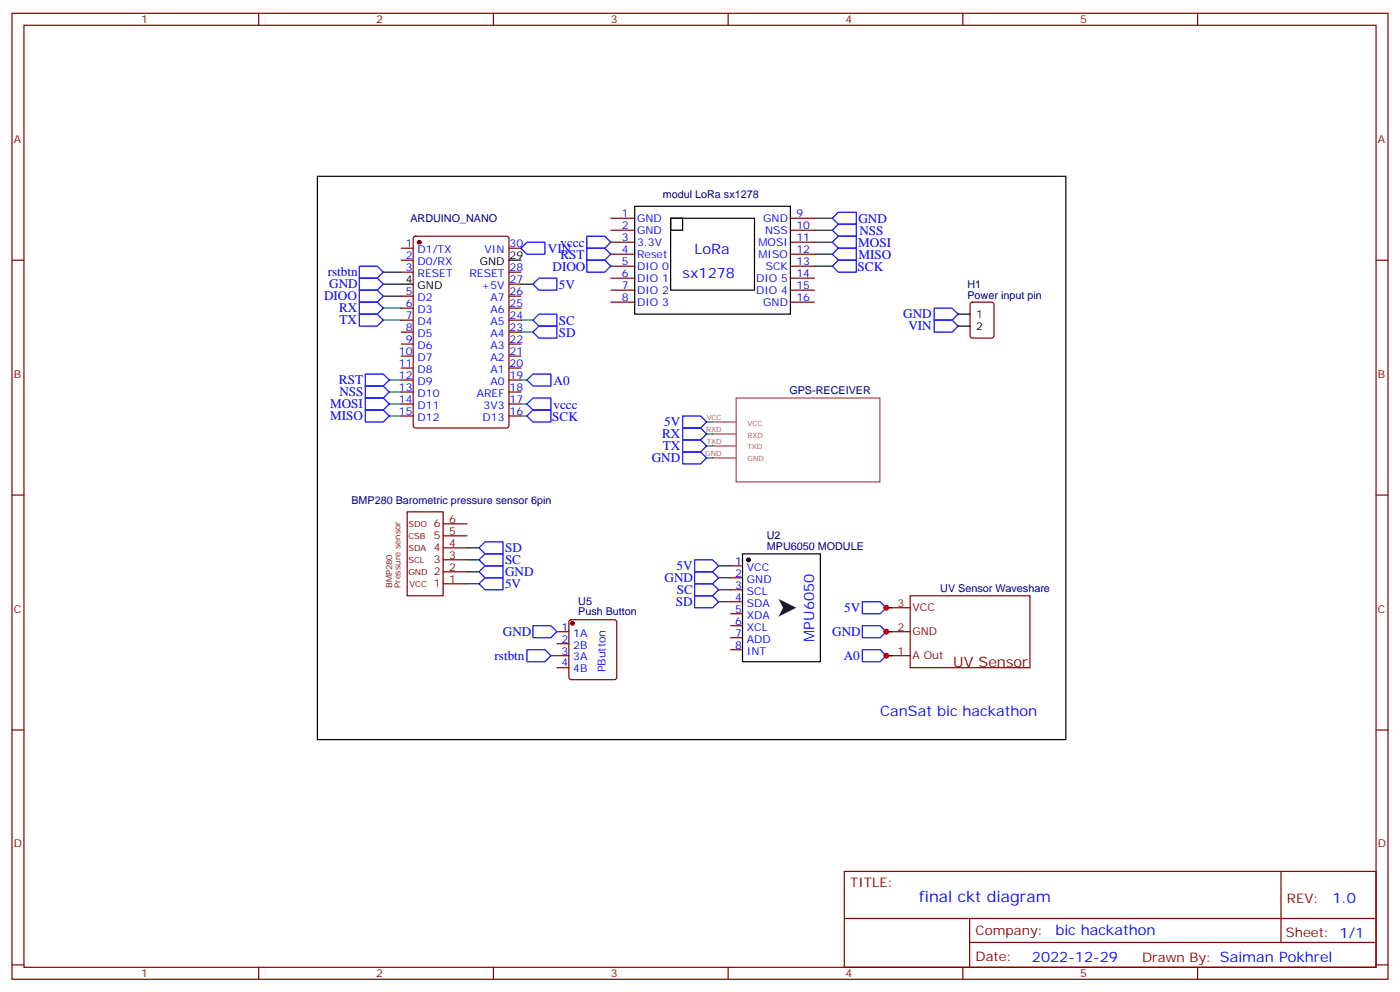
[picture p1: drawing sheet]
<svg xmlns="http://www.w3.org/2000/svg" width="412mm" height="292mm" viewBox="0 0 412 292" stroke-linecap="round" stroke-linejoin="round" font-family="sans-serif">
<g fill="none" stroke="#870000" stroke-width=".35">
<path d="M3.5 3.9h405.4v284.4h-405.4zM7.1 7.4h398.2v277.3h-398.2zM76.2 3.9v3.5M145.3 3.9v3.5M214.5 3.9v3.5M283.6 3.9v3.5M352.8 3.9v3.5M3.5 76.6h3.6M405.3 76.6h3.6M286 89.1l.5-.2h5.6l.7 .5v9.4l-.5 .7h-5.8l-.7-.4v-9.5zM3.5 145.7h3.6M405.3 145.7h3.6"/>
<path d="M164 185.9h3.6M164 189.5h3.6M164 193h3.6M164 196.5h3.6M167.8 182.6l.5-.2h12.7l.5 .2 .2 .5v16.3l-.3 .5-.4 .2h-12.7l-.5-.3-.2-.4v-16.3zM3.5 214.9h3.6M405.3 214.9h3.6M248.7 256.5h156.6v28.2h-156.6zM377.3 256.5v20.9M248.7 270.4h156.5M285.6 277.4h119.6M285.6 270.4v14.1"/>
<path d="M3.5 284h3.6M76.2 284.7v3.6M145.3 284.7v3.6M214.5 284.7v3.6M283.6 284.7v3.6M352.8 284.7v3.6M405.3 284h3.6"/>
</g>
<path d="M153.5 111.9h1.7M114.7 122.4h3.5M153.5 122.4h1.7M211.7 177.1h3.5M211.7 173.6h3.5M211.7 170.1h3.5M211.7 166.5h3.5" fill="none" stroke="#008700" stroke-width=".35"/>
<path d="M153.5 73.1l1.7-1.8h5.3v3.5h-5.3zM275.2 94.2h5.3l1.7 1.8-1.7 1.8h-5.3zM275.2 90.7h5.3l1.7 1.8-1.7 1.7h-5.3zM155.2 111.9l1.8-1.8h5.3v3.5h-5.3zM204.6 175.4h5.3l1.8 1.7-1.8 1.8h-5.3zM204.6 171.8h5.3l1.8 1.8-1.8 1.8h-5.3zM204.6 168.3h5.3l1.8 1.8-1.8 1.7h-5.3zM204.6 164.8h5.3l1.8 1.7-1.8 1.8h-5.3zM254 177.1h5.3l1.8 1.8-1.8 1.8h-5.3zM254 191.2h5.3l1.8 1.8-1.8 1.8h-5.3zM254 184.2h5.3l1.8 1.7-1.8 1.8h-5.3z" fill="none" stroke="#00f" stroke-width=".35"/>
<path d="M282.2 92.5h3.6M282.2 96h3.6" fill="none" stroke="#000" stroke-width=".35"/>
<circle cx="168.6" cy="183.5" r=".53" fill="#870000" stroke="#870000" stroke-width=".35"/>
<circle cx="220.5" cy="164.8" r=".53" fill="#870000" stroke="#000" stroke-width=".35"/>
<path d="M215.2 166.5h3.5M215.2 170.1h3.5M215.2 173.6h3.5M215.2 177.1h3.5M215.2 180.7h3.5M215.2 184.2h3.5M215.2 187.7h3.5M215.2 191.2h3.5" fill="none" stroke="#870000" stroke-width=".35"/>
<path d="M218.7 163h23v31.8h-23z" fill="none" stroke="#000" stroke-width=".35"/>
<path d="M229.3 176.2l5.3 2.7-5.3 2.6 1.3-2.6z" fill="#333"/>
<g fill="none" stroke="#008700" stroke-width=".35">
<path d="M239.9 78.4h5.3M239.9 71.3h5.3M239.9 74.8h5.3M239.9 67.8h5.3M239.9 64.2h5.3M112.9 87.2h5.3M112.9 83.6h5.3M112.9 90.7h5.3M112.9 94.2h5.3M112.9 80.1h5.3M153.5 83.6h3.5M153.5 94.2h3.5"/>
<path d="M153.5 97.8h3.5M114.7 111.9h3.5M114.7 118.9h3.5M114.7 115.4h3.5M153.5 118.9h1.7M208.1 127.7h1.8M208.1 131.3h1.8M208.1 134.8h1.8M208.1 124.2h1.8M137.6 171.8h3.5M137.6 168.3h3.5M137.6 164.8h3.5"/>
<path d="M137.6 161.3h3.5M261.1 178.9h1.7M162.3 193h1.7M261.1 193h1.7M261.1 185.9h1.7"/>
</g>
<g fill="none" stroke="#00f" stroke-width=".35">
<path d="M105.8 78.4h5.3l1.8 1.7-1.8 1.8h-5.3zM172.9 76.6h5.3l1.7 1.8-1.7 1.7h-5.3zM172.9 73.1h5.3l1.7 1.7-1.7 1.8h-5.3zM172.9 69.5h5.3l1.7 1.8-1.7 1.8h-5.3zM245.2 78.4l1.7-1.8h5.3v3.5h-5.3zM245.2 71.3l1.7-1.8h5.3v3.6h-5.3zM245.2 74.8l1.7-1.7h5.3v3.5h-5.3zM245.2 67.8l1.7-1.8h5.3v3.5h-5.3zM245.2 64.2l1.7-1.7h5.3v3.5h-5.3zM105.8 85.4h5.3l1.8 1.8-1.8 1.7h-5.3zM105.8 81.9h5.3l1.8 1.7-1.8 1.8h-5.3zM105.8 88.9h5.3l1.8 1.8-1.8 1.8h-5.3z"/>
<path d="M105.8 92.5h5.3l1.8 1.7-1.8 1.8h-5.3zM157 83.6l1.7-1.7h5.3v3.5h-5.3zM157 97.8l1.7-1.8h5.3v3.5h-5.3zM157 94.2l1.7-1.7h5.3v3.5h-5.3zM107.6 110.1h5.3l1.8 1.8-1.8 1.7h-5.3zM107.6 117.2h5.3l1.8 1.7-1.8 1.8h-5.3zM107.6 113.6h5.3l1.8 1.8-1.8 1.8h-5.3zM155.2 118.9l1.8-1.7h5.3v3.5h-5.3zM107.6 120.7h5.3l1.8 1.7-1.8 1.8h-5.3zM155.2 122.4l1.8-1.7h5.3v3.5h-5.3zM201.1 122.4h5.3l1.7 1.8-1.7 1.8h-5.3zM201.1 126h5.3l1.7 1.7-1.7 1.8h-5.3z"/>
<path d="M201.1 129.5h5.3l1.7 1.8-1.7 1.7h-5.3zM201.1 133h5.3l1.7 1.8-1.7 1.8h-5.3zM141.1 171.8l1.8-1.7h5.3v3.5h-5.3zM141.1 168.3l1.8-1.8h5.3v3.6h-5.3zM141.1 164.8l1.8-1.8h5.3v3.5h-5.3zM141.1 161.3l1.8-1.8h5.3v3.5h-5.3zM155.2 191.2h5.3l1.8 1.8-1.8 1.8h-5.3zM157 184.2h5.3l1.7 1.7-1.7 1.8h-5.3z"/>
</g>
<path d="M93.5 51.9h220.5v165.8h-220.5zM149.9 76.6h3.6M187 60.7h45.8v31.8h-45.8zM197.6 64.2h24.6v21.2h-24.6zM197.6 64.2h3.5v3.6h-3.5zM118.2 83.6h3.5" fill="none" stroke="#000" stroke-width=".35"/>
<g fill="none" stroke="#870000" stroke-width=".35">
<path d="M118.2 73.1h3.5M118.2 76.6h3.5M121.9 69.7l.5-.2h26.8l.7 .5v55.3l-.4 .6-27.1 .1-.6-.5-.1-55.3zM149.9 73.1h3.6M179.9 64.2h7.1M179.9 67.8h7.1M179.9 71.3h7.1M179.9 74.8h7.1M179.9 78.4h7.1M232.8 64.2h7.1M232.8 67.8h7.1M232.8 71.3h7.1"/>
<path d="M232.8 74.8h7.1M232.8 78.4h7.1M118.2 80.1h3.5M118.2 87.2h3.5M118.2 90.7h3.5M118.2 94.2h3.5M118.2 97.8h3.5M149.9 80.1h3.6M149.9 87.2h3.6M149.9 90.7h3.6M149.9 94.2h3.6M149.9 97.8h3.6"/>
<path d="M149.9 83.6h3.6M179.9 81.9h7.1M179.9 85.4h7.1M179.9 88.9h7.1M232.8 81.9h7.1M232.8 85.4h7.1M232.8 88.9h7.1M118.2 101.3h3.5M118.2 104.8h3.5M118.2 108.3h3.5M118.2 111.9h3.5M118.2 115.4h3.5"/>
<path d="M118.2 118.9h3.5M149.9 101.3h3.6M149.9 104.8h3.6M149.9 108.3h3.6M149.9 111.9h3.6M149.9 115.4h3.6M149.9 118.9h3.6M118.2 122.4h3.5M149.9 122.4h3.6M119.9 150.7h10.6v24.7h-10.6zM130.5 157.7h7.1M130.5 154.2h7.1"/>
<path d="M130.5 171.8h7.1M130.5 168.3h7.1M130.5 164.8h7.1M130.5 161.3h7.1M261.1 178.9h7M268.1 175.4h35.3v21.1h-35.3zM261.1 193h7M261.1 185.9h7"/>
</g>
<circle cx="123.5" cy="71.3" r=".53" fill="#870000" stroke="#870000" stroke-width=".35"/>
<path d="M216.8 117.2h42.4v24.7h-42.4zM209.9 127.7h6.9M209.9 131.3h6.9M209.9 134.8h6.9M209.9 124.2h6.9" fill="none" stroke="#a64a4a" stroke-width=".35"/>
<g fill="#c00">
<circle cx="261.1" cy="193" r=".88"/>
<circle cx="261.1" cy="185.9" r=".88"/>
<circle cx="261.1" cy="178.9" r=".88"/>
</g>
<text font-size="4.6" fill="#00f" x="270.8" y="265.5">final ckt diagram</text>
<g font-size="4.2" fill="#00f">
<text x="204.6" y="74.8">LoRa</text>
<text x="201.1" y="81.9">sx1278</text>
<text x="239.8" y="188.9" transform="rotate(-90 239.8 188.9)">MPU6050</text>
<text x="259.3" y="210.6">CanSat bic hackathon</text>
<text x="392.5" y="265.8">1.0</text>
<text x="310.9" y="275.3">bic hackathon</text>
<text x="304" y="283.1">2022-12-29</text>
</g>
<text font-size="4.2" fill="#800" x="280.8" y="196.4">UV Sensor</text>
<g font-size="3.9" fill="#00f">
<text x="252.8" y="65.6">GND</text>
<text x="253.1" y="69.1">NSS</text>
<text x="161.4" y="74.3">VIN</text>
<text x="165.1" y="76.1">RST</text>
<text x="165.1" y="72.6">vccc</text>
<text x="252.8" y="72.6">MOSI</text>
<text x="252.8" y="76.2">MISO</text>
<text x="96.6" y="81.4">rstbtn</text>
<text x="162.8" y="79.6">DIOO</text>
<text x="252.6" y="79.7">SCK</text>
<text x="95.5" y="88.4">DIOO</text>
<text x="97" y="84.9">GND</text>
<text x="164.6" y="85">5V</text>
<text x="99.9" y="92">RX</text>
<text x="100" y="95.5">TX</text>
<text x="164.6" y="95.6">SC</text>
<text x="266.1" y="93.7">GND</text>
<text x="164.6" y="99.1">SD</text>
<text x="267.6" y="97.3">VIN</text>
<text x="99.8" y="113.1">RST</text>
<text x="163.1" y="113.2">A0</text>
<text x="100" y="116.7">NSS</text>
<text x="97.2" y="120.2">MOSI</text>
<text x="97.2" y="123.7">MISO</text>
<text x="162.7" y="123.8">SCK</text>
<text x="163" y="120.3">vccc</text>
<text x="195.6" y="125.5">5V</text>
<text x="195" y="129">RX</text>
<text x="192" y="136.1">GND</text>
<text x="195.2" y="132.5">TX</text>
<text x="148.8" y="166.1">SC</text>
<text x="148.8" y="162.6">SD</text>
<text x="199.3" y="167.7">5V</text>
<text x="148.8" y="173.2">5V</text>
<text x="148.8" y="169.7">GND</text>
<text x="195.8" y="171.3">GND</text>
<text x="199.1" y="178.3">SD</text>
<text x="199.4" y="174.8">SC</text>
<text x="248.7" y="180.1">5V</text>
<text x="148.1" y="187.1">GND</text>
<text x="245.1" y="187.1">GND</text>
<text x="145.7" y="194.3">rstbtn</text>
<text x="248.6" y="194.3">A0</text>
</g>
<g font-size="3.9" fill="#800">
<text x="250.5" y="261.1">TITLE:</text>
<text x="379.1" y="265.8">REV:</text>
<text x="287.4" y="275.3">Company:</text>
<text x="378.7" y="275.9">Sheet: 1/1</text>
<text x="287.4" y="283">Date:</text>
<text x="336.4" y="283.1">Drawn By: Saiman Pokhrel</text>
</g>
<g font-size="3.2" fill="#800">
<text x="41.6" y="6.9">1</text>
<text x="110.8" y="6.9">2</text>
<text x="179.9" y="6.9">3</text>
<text x="249.1" y="6.9">4</text>
<text x="318.2" y="6.9">5</text>
<text x="4.1" y="42">A</text>
<text x="405.9" y="42">A</text>
<text x="4.1" y="111.2">B</text>
<text x="405.9" y="111.2">B</text>
<text x="127.8" y="155.3">6</text>
<text x="132.3" y="153.8">6</text>
<text x="127.8" y="158.8">5</text>
<text x="132.3" y="160.9">4</text>
<text x="132.3" y="157.4">5</text>
<text x="127.8" y="165.8">3</text>
<text x="127.8" y="162.3">4</text>
<text x="132.3" y="168">2</text>
<text x="132.3" y="164.4">3</text>
<text x="127.8" y="172.9">1</text>
<text x="127.8" y="169.4">2</text>
<text x="132.3" y="171.5">1</text>
<text x="264.3" y="178.5">3</text>
<text x="268.8" y="180">VCC</text>
<text x="4.1" y="180.3">C</text>
<text x="264.3" y="185.6">2</text>
<text x="405.9" y="180.3">C</text>
<text x="268.8" y="187">GND</text>
<text x="264.3" y="192.7">1</text>
<text x="268.8" y="194.1">A Out</text>
<text x="4.1" y="249.4">D</text>
<text x="405.9" y="249.4">D</text>
<text x="41.6" y="287.7">1</text>
<text x="110.8" y="287.7">2</text>
<text x="179.9" y="287.7">3</text>
<text x="249.1" y="287.7">4</text>
<text x="318.2" y="287.7">5</text>
</g>
<g font-size="3.2" fill="#000080">
<text x="195.3" y="58.4">modul LoRa sx1278</text>
<text x="120.9" y="65.5">ARDUINO_NANO</text>
<text x="285" y="87.9">Power input pin</text>
<text x="285" y="84.8">H1</text>
<text x="232.5" y="116.1">GPS-RECEIVER</text>
<text x="103.5" y="148.4">BMP280 Barometric pressure sensor 6pin</text>
<text x="225.9" y="161.7">MPU6050 MODULE</text>
<text x="225.9" y="158.7">U2</text>
<text x="170.3" y="178.1">U5</text>
<text x="277" y="174.3">UV Sensor Waveshare</text>
<text x="170.3" y="181.2">Push Button</text>
</g>
<g font-size="3.2" fill="#00f">
<text x="183.2" y="63.9">1</text>
<text x="187.7" y="65.3">GND</text>
<text x="224.8" y="65.3">GND</text>
<text x="234.6" y="63.9">9</text>
<text x="183.2" y="67.4">2</text>
<text x="183.2" y="70.9">3</text>
<text x="187.7" y="68.8">GND</text>
<text x="225.4" y="68.8">NSS</text>
<text x="234.6" y="67.4">10</text>
<text x="234.6" y="70.9">11</text>
<text x="119.5" y="72.7">1</text>
<text x="119.5" y="76.2">2</text>
<text x="123" y="74.5">D1/TX</text>
<text x="123" y="78">D0/RX</text>
<text x="142.7" y="74.5">VIN</text>
<text x="150.1" y="72.7">30</text>
<text x="183.2" y="74.5">4</text>
<text x="183.2" y="78">5</text>
<text x="187.7" y="72.4">3.3V</text>
<text x="187.7" y="75.9">Reset</text>
<text x="223.5" y="72.4">MOSI</text>
<text x="223.5" y="75.9">MISO</text>
<text x="234.6" y="74.5">12</text>
<text x="234.6" y="78">13</text>
<text x="119.5" y="79.8">3</text>
<text x="123" y="81.5">RESET</text>
<text x="138.3" y="81.5">RESET</text>
<text x="150.1" y="83.3">27</text>
<text x="150.1" y="79.8">28</text>
<text x="183.2" y="81.5">6</text>
<text x="187.7" y="79.4">DIO 0</text>
<text x="187.7" y="82.9">DIO 1</text>
<text x="222.7" y="82.9">DIO 5</text>
<text x="225.5" y="79.4">SCK</text>
<text x="234.6" y="81.5">14</text>
<text x="119.5" y="86.8">5</text>
<text x="123" y="88.6">D2</text>
<text x="141.8" y="85.1">+5V</text>
<text x="144.4" y="88.6">A7</text>
<text x="150.1" y="86.8">26</text>
<text x="183.2" y="85.1">7</text>
<text x="183.2" y="88.6">8</text>
<text x="187.7" y="86.5">DIO 2</text>
<text x="187.7" y="90">DIO 3</text>
<text x="222.7" y="86.5">DIO 4</text>
<text x="224.8" y="90">GND</text>
<text x="234.6" y="85.1">15</text>
<text x="234.6" y="88.6">16</text>
<text x="119.5" y="90.3">6</text>
<text x="119.5" y="93.9">7</text>
<text x="123" y="92.1">D3</text>
<text x="123" y="95.6">D4</text>
<text x="144.4" y="95.6">A5</text>
<text x="144.4" y="92.1">A6</text>
<text x="150.1" y="93.9">24</text>
<text x="150.1" y="90.3">25</text>
<text x="119.5" y="97.4">8</text>
<text x="119.5" y="100.9">9</text>
<text x="123" y="99.2">D5</text>
<text x="144.4" y="99.2">A4</text>
<text x="150.1" y="100.9">22</text>
<text x="150.1" y="97.4">23</text>
<text x="117.5" y="104.5">10</text>
<text x="117.5" y="108">11</text>
<text x="123" y="102.7">D6</text>
<text x="123" y="106.2">D7</text>
<text x="144.4" y="106.2">A2</text>
<text x="144.4" y="102.7">A3</text>
<text x="150.1" y="108">20</text>
<text x="150.1" y="104.5">21</text>
<text x="117.5" y="111.5">12</text>
<text x="123" y="109.7">D8</text>
<text x="123" y="113.3">D9</text>
<text x="144.4" y="113.3">A0</text>
<text x="144.4" y="109.7">A1</text>
<text x="150.1" y="111.5">19</text>
<text x="117.5" y="115">13</text>
<text x="117.5" y="118.6">14</text>
<text x="123" y="116.8">D10</text>
<text x="140.4" y="116.8">AREF</text>
<text x="150.1" y="118.6">17</text>
<text x="150.1" y="115">18</text>
<text x="117.5" y="122.1">15</text>
<text x="123" y="120.3">D11</text>
<text x="123" y="123.9">D12</text>
<text x="142.1" y="123.9">D13</text>
<text x="142.4" y="120.3">3V3</text>
<text x="150.1" y="122.1">16</text>
<text x="216.5" y="166.2">1</text>
<text x="220" y="168">VCC</text>
<text x="216.5" y="169.7">2</text>
<text x="216.5" y="173.2">3</text>
<text x="220" y="171.5">GND</text>
<text x="216.5" y="176.8">4</text>
<text x="220" y="175">SCL</text>
<text x="220" y="178.5">SDA</text>
<text x="165.4" y="185.6">1</text>
<text x="216.5" y="180.3">5</text>
<text x="216.5" y="183.8">6</text>
<text x="220" y="182.1">XDA</text>
<text x="220" y="185.6">XCL</text>
<text x="165.4" y="189.1">2</text>
<text x="168.9" y="187.4">1A</text>
<text x="168.9" y="190.9">2B</text>
<text x="216.5" y="187.4">7</text>
<text x="216.5" y="190.9">8</text>
<text x="220" y="189.1">ADD</text>
<text x="165.4" y="192.7">3</text>
<text x="165.4" y="196.2">4</text>
<text x="168.9" y="194.4">3A</text>
<text x="168.9" y="197.9">4B</text>
<text x="178.3" y="197.9" transform="rotate(-90 178.3 197.9)">PButton</text>
<text x="220" y="192.7">INT</text>
</g>
<g font-size="3.2">
<text x="141.3" y="78">GND</text>
<text x="150.1" y="76.2">29</text>
<text x="119.5" y="83.3">4</text>
<text x="123" y="85.1">GND</text>
<text x="287.5" y="93.5">1</text>
<text x="287.5" y="97">2</text>
</g>
<g font-size="2.5" fill="#600">
<text x="120.3" y="155">SDO</text>
<text x="120.3" y="158.7">CSB</text>
<text x="120.3" y="165.8">SCL</text>
<text x="120.3" y="162.2">SDA</text>
<text x="115.5" y="173.1" transform="rotate(-90 115.5 173.1)">BMP280</text>
<text x="118" y="173.1" transform="rotate(-90 118 173.1)">Pressure sensor</text>
<text x="120.3" y="169.2">GND</text>
<text x="120.6" y="172.7">VCC</text>
</g>
<g font-size="2.1" fill="#a54b4b">
<text x="208.2" y="123.5">VCC</text>
<text x="220.2" y="125.3">VCC</text>
<text x="208" y="127">RXD</text>
<text x="208.2" y="130.6">TXD</text>
<text x="220.2" y="128.8">RXD</text>
<text x="207.7" y="134.1">GND</text>
<text x="220.2" y="132.3">TXD</text>
<text x="220.2" y="135.8">GND</text>
</g>
</svg>
